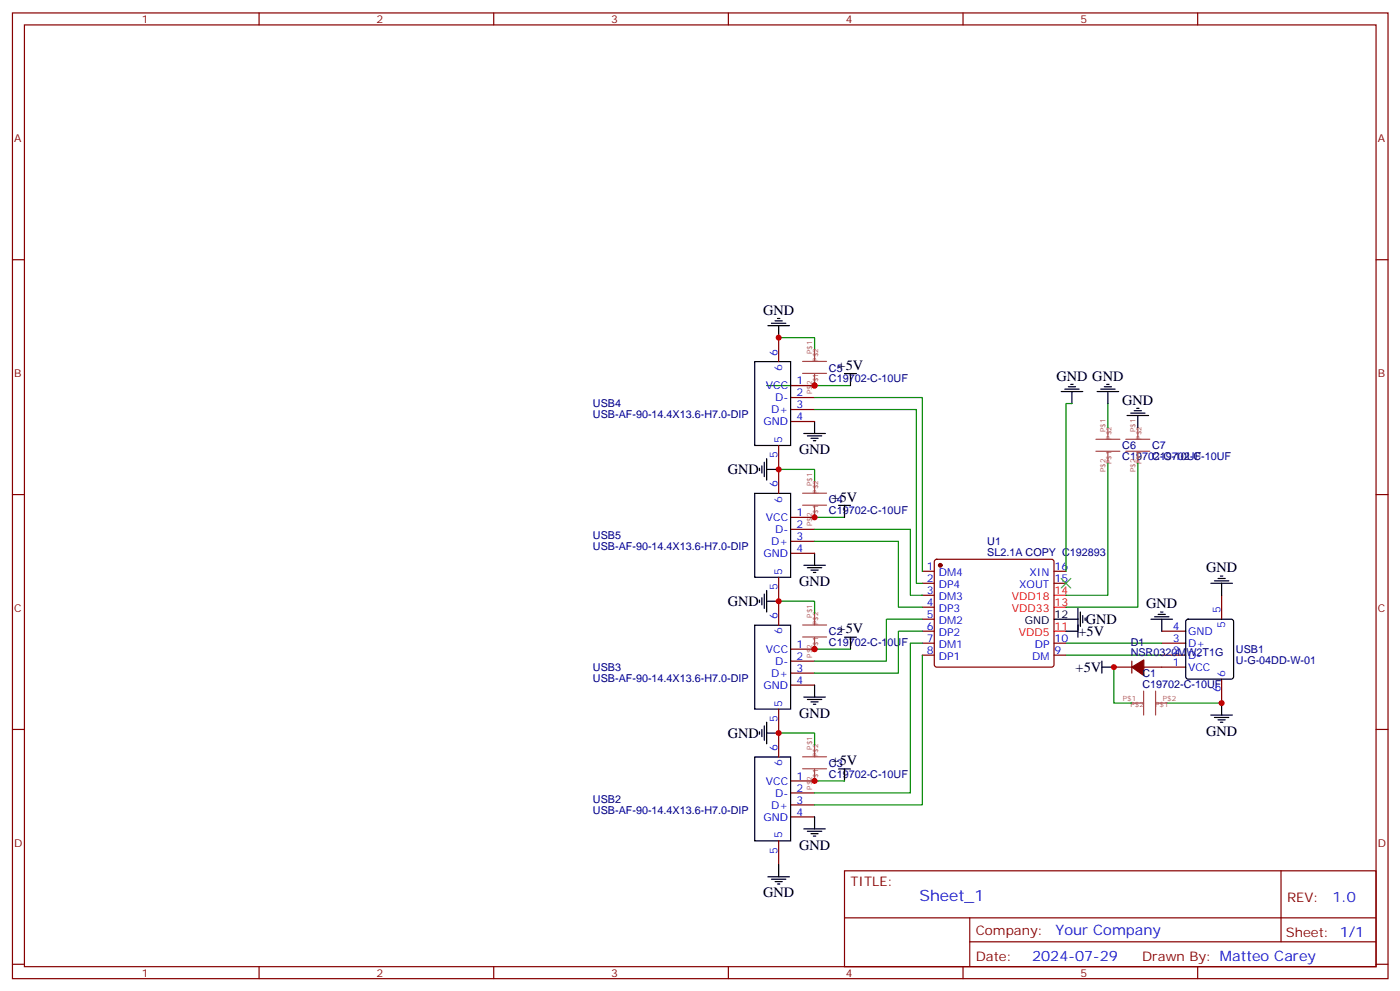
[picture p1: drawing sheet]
<svg xmlns="http://www.w3.org/2000/svg" width="413mm" height="292mm" viewBox="0 0 413 292" stroke-linecap="round" stroke-linejoin="round" font-family="sans-serif">
<g fill="none" stroke="#870000" stroke-width=".35">
<path d="M3.7 3.8h405.3v284.3h-405.3zM7.2 7.3h398.3v277.3h-398.3zM76.3 3.8v3.5M145.5 3.8v3.5M214.6 3.8v3.5M283.8 3.8v3.5M352.9 3.8v3.5M3.7 76.5h3.5M405.5 76.5h3.5M229.4 99.4v7.1M233 113.5h7M233 117.1h7"/>
<path d="M229.4 131.2v14.1M233 120.6h7M233 124.1h7M3.7 145.6h3.5M233 152.3h7M233 155.9h7M233 159.4h7M405.5 145.6h3.5M229.4 170v14.1M233 162.9h7M271.8 168.2h3.5M271.8 171.7h3.5"/>
<path d="M271.8 175.3h3.5M271.8 178.8h3.5M275.5 164.9l.5-.2h33.9l.5 .2 .2 .5v30.3l-.2 .5-.5 .2h-33.9l-.5-.2-.2-.5v-30.3zM310.6 168.2h3.5M310.6 171.7h3.5M360 175.3v7M233 191.1h7M233 194.7h7M233 198.2h7M271.8 185.8h3.5M271.8 189.4h3.5M271.8 192.9h3.5"/>
<path d="M271.8 182.3h3.5M310.6 189.4h3.5M310.6 192.9h3.5M328.2 196.4h5.3M333.5 194.7v3.5M337 196.4h12.4M342.3 185.8h7.1M342.3 189.4h7.1M342.3 192.9h7.1M360 200v7M3.7 214.8h3.5M229.4 208.8v14.1"/>
<path d="M233 201.7h7M405.5 214.8h3.5M233 229.9h7M233 233.5h7M233 237h7M229.4 247.6v7M233 240.5h7M248.8 256.4h156.7v28.2h-156.7zM377.5 256.4v20.9M248.9 270.2h156.5M285.8 277.3h119.6M285.8 270.2v14.2"/>
<path d="M3.7 283.9h3.5M76.3 284.6v3.5M145.5 284.6v3.5M214.6 284.6v3.5M283.8 284.6v3.5M352.9 284.6v3.5M405.5 283.9h3.5"/>
</g>
<g fill="none" stroke="#000" stroke-width=".35">
<path d="M226.3 95.9h6.3M227.3 95.2h4.3M228.4 94.5h2.1M229.1 93.8h.7M229.4 95.9v3.5M222.4 106.5h10.6v24.7h-10.6zM248.8 110h3.6M250.6 110v3.5M312.7 115.3h6.4M313.8 114.6h4.2M314.8 113.9h2.1M315.5 113.2h.7"/>
<path d="M315.9 115.3v3.5M323.3 115.3h6.3M324.3 114.6h4.3M325.4 113.9h2.1M326.1 113.2h.7M326.5 115.3v3.5M223.8 137.9v.7M224.5 137.2v2.1M225.2 136.1v4.2M225.9 135v6.4M225.9 138.2h3.5M236.9 127.6h6.3"/>
<path d="M237.9 128.3h4.2M239 129h2.1M239.7 129.8h.7M240 124.1v3.5M332.1 122.3h6.4M333.2 121.6h4.2M334.2 120.9h2.1M334.9 120.2h.7M335.3 122.3v3.6M222.4 145.3h10.6v24.7h-10.6zM247.1 148.8h3.5M248.8 148.8v3.5"/>
<path d="M223.8 176.7v.7M224.5 176v2.1M225.2 174.9v4.2M225.9 173.8v6.4M225.9 177h3.5M236.9 166.4h6.3M237.9 167.1h4.2M239 167.9h2.1M239.7 168.6h.7M240 162.9v3.5M317.6 179.1v8.5M356.8 171.7h6.3"/>
<path d="M357.9 171h4.2M358.9 170.3h2.1M359.6 169.6h.7M360 171.7v3.6M222.4 184.1h10.6v24.7h-10.6zM248.8 187.6h3.6M250.6 187.6v3.5M310.6 182.3h7M314.1 185.8h3.5M318.3 180.2v4.2M319.1 181.3v2.1M319.8 182v.7"/>
<path d="M324.7 196.4h3.5M324.7 194.7v3.5M339.2 182.3h6.3M340.2 181.6h4.3M341.3 180.9h2.1M342 180.2h.7M342.3 182.3v3.5M349.6 182.5l.5-.2h12.7l.5 .2 .2 .5v16.2l-.2 .5-.5 .3h-12.7l-.5-.3-.2-.5v-16.2zM223.8 215.5v.7M224.5 214.8v2.1M225.2 213.7v4.2M225.9 215.8h3.5"/>
<path d="M225.9 212.7v6.3M236.9 205.2h6.3M237.9 206h4.2M239 206.7h2.1M239.7 207.4h.7M240 201.7v3.5M356.8 210.5h6.3M357.9 211.2h4.2M358.9 211.9h2.1M359.6 212.7h.7M360 207v3.5M222.4 222.9h10.6v24.7h-10.6z"/>
<path d="M247.1 226.4h3.5M248.8 226.4v3.5M226.3 258.2h6.3M227.3 258.9h4.3M228.4 259.6h2.1M229.4 254.6v3.6M236.9 244.1h6.3M237.9 244.8h4.2M239 245.5h2.1M239.7 246.2h.7M240 240.5v3.6M229.1 260.3h.7"/>
</g>
<g fill="#870000" stroke="#870000" stroke-width=".35">
<path d="M333.5 196.4l3.5-2.1v4.6z"/>
<circle cx="277.1" cy="166.4" r=".53"/>
</g>
<path d="M310.6 178.8h3.5M310.6 175.3h3.5M310.6 185.8h3.5" fill="none" stroke="#f00" stroke-width=".35"/>
<g fill="none" stroke="#008700" stroke-width=".35">
<path d="M229.4 99.4h10.6v3.5M225.9 113.5h24.7M240 117.1h31.8v51.1M315.9 118.8h-1.8v49.4M326.5 118.8v7.1M229.4 138.2h10.6v3.5M240 120.6h30v51.1h1.8M326.5 136.5v38.8h-12.4M335.3 136.5v42.3h-21.2M240 159.4h24.7v19.4h7.1M240 155.9h28.3v19.4h3.5M240 152.3h8.8"/>
<path d="M229.4 177h10.6v3.6M240 191.1h10.6M271.8 192.9v44.1h-31.8M271.8 189.4h-3.5v44.1h-28.3M271.8 185.8h-7.1v12.4h-24.7M271.8 182.3h-10.6v12.4h-21.2M314.1 189.4h28.2M314.1 192.9h28.2M328.2 196.4v10.6h5.3M229.4 215.8h10.6v3.6M344.1 207h15.9M240 229.9h8.8"/>
</g>
<g fill="none" stroke="#a64a4a" stroke-width=".35">
<path d="M236.5 106.4h7.1M236.5 109.9h7.1M240 102.9v3.5M240 110.1v3.4M322.9 129.3h7.1M322.9 132.9h7.1M326.5 125.9v3.4M326.5 133v3.5M331.8 129.3h7M331.8 132.9h7M335.3 125.9v3.4M335.3 133v3.5"/>
<path d="M236.5 145.2h7.1M236.5 148.7h7.1M240 141.7v3.5M240 148.9v3.4M236.5 184h7.1M236.5 187.6h7.1M240 180.6v3.4M240 187.7v3.4M240 219.4v3.4M333.5 207h3.5M337 203.5v7M340.5 203.5v7"/>
<path d="M340.6 207h3.5M236.5 222.8h7.1M236.5 226.4h7.1M240 226.5v3.4"/>
</g>
<path d="M312.7 170.3l2.8 2.8M315.5 170.3l-2.8 2.8" fill="none" stroke="#3c3" stroke-width=".35"/>
<g fill="#c00">
<circle cx="229.4" cy="215.8" r=".88"/>
<circle cx="360" cy="207" r=".88"/>
<circle cx="328.2" cy="196.4" r=".88"/>
<circle cx="240" cy="191.1" r=".88"/>
<circle cx="229.4" cy="177" r=".88"/>
<circle cx="240" cy="229.9" r=".88"/>
<circle cx="240" cy="152.3" r=".88"/>
<circle cx="240" cy="113.5" r=".88"/>
<circle cx="229.4" cy="99.4" r=".88"/>
<circle cx="229.4" cy="138.2" r=".88"/>
</g>
<text font-size="4.6" fill="#00f" x="270.9" y="265.4">Sheet_1</text>
<g font-size="4.2">
<text x="224.9" y="92.7">GND</text>
<text x="246.8" y="108.9">+5V</text>
<text x="311.3" y="112.1">GND GND</text>
<text x="330.7" y="119.1">GND</text>
<text x="235.4" y="133.7">GND</text>
<text x="214.5" y="139.7">GND</text>
<text x="245.1" y="147.7">+5V</text>
<text x="235.4" y="172.5">GND</text>
<text x="355.4" y="168.5">GND</text>
<text x="214.5" y="178.5">GND</text>
<text x="337.7" y="179.1">GND</text>
<text x="319.9" y="183.8">GND</text>
<text x="246.8" y="186.5">+5V</text>
<text x="317.8" y="187.3">+5V</text>
<text x="316.9" y="197.9">+5V</text>
<text x="235.4" y="211.3">GND</text>
<text x="214.5" y="217.3">GND</text>
<text x="355.4" y="216.6">GND</text>
<text x="245.1" y="225.3">+5V</text>
<text x="235.4" y="250.1">GND</text>
<text x="224.9" y="264.2">GND</text>
</g>
<g font-size="4.2" fill="#00f">
<text x="392.6" y="265.7">1.0</text>
<text x="311" y="275.2">Your Company</text>
<text x="304.1" y="283">2024-07-29</text>
</g>
<g font-size="3.9" fill="#800">
<text x="250.6" y="261">TITLE:</text>
<text x="379.2" y="265.7">REV:</text>
<text x="287.5" y="275.2">Company:</text>
<text x="378.9" y="275.8">Sheet: 1/1</text>
<text x="287.5" y="282.9">Date:</text>
<text x="336.6" y="282.9">Drawn By: Matteo Carey</text>
</g>
<g font-size="3.2" fill="#800">
<text x="41.8" y="6.8">1</text>
<text x="110.9" y="6.8">2</text>
<text x="180.1" y="6.8">3</text>
<text x="249.2" y="6.8">4</text>
<text x="318.3" y="6.8">5</text>
<text x="4.2" y="41.9">A</text>
<text x="406" y="41.9">A</text>
<text x="4.2" y="111.1">B</text>
<text x="406" y="111.1">B</text>
<text x="4.2" y="180.2">C</text>
<text x="406" y="180.2">C</text>
<text x="4.2" y="249.3">D</text>
<text x="406" y="249.3">D</text>
<text x="41.8" y="287.6">1</text>
<text x="110.9" y="287.6">2</text>
<text x="180.1" y="287.6">3</text>
<text x="249.2" y="287.6">4</text>
<text x="318.3" y="287.6">5</text>
</g>
<g font-size="3.2" fill="#00f">
<text x="229.1" y="104.7" transform="rotate(-90 229.1 104.7)">6</text>
<text x="230.5" y="109.2" transform="rotate(-90 230.5 109.2)">6</text>
<text x="234.7" y="113.2">1</text>
<text x="225.7" y="114.6">VCC</text>
<text x="228.4" y="118.1">D-</text>
<text x="234.7" y="116.7">2</text>
<text x="225" y="125.2">GND</text>
<text x="227.2" y="121.6">D+</text>
<text x="234.7" y="120.2">3</text>
<text x="234.7" y="123.8">4</text>
<text x="230.5" y="130.5" transform="rotate(-90 230.5 130.5)">5</text>
<text x="229.1" y="134.9" transform="rotate(-90 229.1 134.9)">5</text>
<text x="229.1" y="143.5" transform="rotate(-90 229.1 143.5)">6</text>
<text x="230.5" y="148" transform="rotate(-90 230.5 148)">6</text>
<text x="225.7" y="153.4">VCC</text>
<text x="234.7" y="152">1</text>
<text x="234.7" y="155.5">2</text>
<text x="227.2" y="160.4">D+</text>
<text x="228.4" y="156.9">D-</text>
<text x="234.7" y="159">3</text>
<text x="225" y="164">GND</text>
<text x="234.7" y="162.6">4</text>
<text x="273.1" y="167.9">1</text>
<text x="310.8" y="167.9">16</text>
<text x="229.1" y="173.7" transform="rotate(-90 229.1 173.7)">5</text>
<text x="230.5" y="169.3" transform="rotate(-90 230.5 169.3)">5</text>
<text x="273.1" y="171.4">2</text>
<text x="276.6" y="169.6">DM4</text>
<text x="276.6" y="173.1">DP4</text>
<text x="300.3" y="173.1">XOUT</text>
<text x="303.4" y="169.6">XIN</text>
<text x="310.8" y="171.4">15</text>
<text x="273.1" y="174.9">3</text>
<text x="273.1" y="178.4">4</text>
<text x="276.6" y="176.7">DM3</text>
<text x="229.1" y="182.3" transform="rotate(-90 229.1 182.3)">6</text>
<text x="273.1" y="182">5</text>
<text x="273.1" y="185.5">6</text>
<text x="276.6" y="180.2">DP3</text>
<text x="276.6" y="183.7">DM2</text>
<text x="345.6" y="185.5">4</text>
<text x="359.6" y="180.6" transform="rotate(-90 359.6 180.6)">5</text>
<text x="361" y="185" transform="rotate(-90 361 185)">5</text>
<text x="230.5" y="186.8" transform="rotate(-90 230.5 186.8)">6</text>
<text x="234.7" y="190.8">1</text>
<text x="273.1" y="189">7</text>
<text x="276.6" y="187.3">DP2</text>
<text x="276.6" y="190.8">DM1</text>
<text x="304.9" y="190.8">DP</text>
<text x="310.8" y="189">10</text>
<text x="345.6" y="189">3</text>
<text x="350.1" y="186.9">GND</text>
<text x="350.1" y="190.4">D+</text>
<text x="225.7" y="192.2">VCC</text>
<text x="228.4" y="195.7">D-</text>
<text x="234.7" y="194.3">2</text>
<text x="234.7" y="197.8">3</text>
<text x="273.1" y="192.5">8</text>
<text x="276.6" y="194.3">DP1</text>
<text x="304.2" y="194.3">DM</text>
<text x="310.8" y="192.5">9</text>
<text x="345.6" y="192.5">2</text>
<text x="345.6" y="196.1">1</text>
<text x="350.1" y="194">D-</text>
<text x="350.1" y="197.5">VCC</text>
<text x="225" y="202.8">GND</text>
<text x="227.2" y="199.2">D+</text>
<text x="234.7" y="201.4">4</text>
<text x="359.6" y="203.7" transform="rotate(-90 359.6 203.7)">6</text>
<text x="361" y="199.2" transform="rotate(-90 361 199.2)">6</text>
<text x="230.5" y="208.1" transform="rotate(-90 230.5 208.1)">5</text>
<text x="229.1" y="212.6" transform="rotate(-90 229.1 212.6)">5</text>
<text x="229.1" y="221.1" transform="rotate(-90 229.1 221.1)">6</text>
<text x="230.5" y="225.6" transform="rotate(-90 230.5 225.6)">6</text>
<text x="225.7" y="231">VCC</text>
<text x="234.7" y="229.6">1</text>
<text x="234.7" y="233.1">2</text>
<text x="227.2" y="238.1">D+</text>
<text x="228.4" y="234.5">D-</text>
<text x="234.7" y="236.6">3</text>
<text x="225" y="241.6">GND</text>
<text x="234.7" y="240.2">4</text>
<text x="229.1" y="251.4" transform="rotate(-90 229.1 251.4)">5</text>
<text x="230.5" y="246.9" transform="rotate(-90 230.5 246.9)">5</text>
</g>
<g font-size="3.2" fill="#000080">
<text x="244.3" y="112.5">C19702-C-10UF</text>
<text x="244.3" y="109.4">C5</text>
<text x="174.7" y="120">USB4</text>
<text x="174.7" y="123.1">USB-AF-90-14.4X13.6-H7.0-DIP</text>
<text x="330.7" y="135.5">C19702-C-10UF</text>
<text x="330.7" y="132.3">C6</text>
<text x="339.5" y="135.5">C19702-C-10UF</text>
<text x="339.5" y="132.3">C7</text>
<text x="244.3" y="148.2">C4</text>
<text x="244.3" y="151.3">C19702-C-10UF</text>
<text x="174.7" y="161.9">USB-AF-90-14.4X13.6-H7.0-DIP</text>
<text x="174.7" y="158.8">USB5</text>
<text x="290.9" y="160.4">U1</text>
<text x="290.9" y="163.6">SL2.1A COPY C192893</text>
<text x="244.3" y="190.1">C19702-C-10UF</text>
<text x="244.3" y="187">C2</text>
<text x="333.2" y="190.1">D1</text>
<text x="174.7" y="197.6">USB3</text>
<text x="333.2" y="193.3">NSR0320MW2T1G</text>
<text x="364.2" y="195.5">U-G-04DD-W-01</text>
<text x="364.2" y="192.3">USB1</text>
<text x="174.7" y="200.7">USB-AF-90-14.4X13.6-H7.0-DIP</text>
<text x="336.6" y="202.4">C19702-C-10UF</text>
<text x="336.6" y="199.2">C1</text>
<text x="244.3" y="225.8">C3</text>
<text x="244.3" y="228.9">C19702-C-10UF</text>
<text x="174.7" y="239.6">USB-AF-90-14.4X13.6-H7.0-DIP</text>
<text x="174.7" y="236.4">USB2</text>
</g>
<g font-size="3.2" fill="#f00">
<text x="298.2" y="176.7">VDD18</text>
<text x="310.8" y="178.4">13</text>
<text x="310.8" y="174.9">14</text>
<text x="298.2" y="180.2">VDD33</text>
<text x="310.8" y="185.5">11</text>
<text x="300.2" y="187.3">VDD5</text>
</g>
<g font-size="3.2">
<text x="302" y="183.7">GND</text>
<text x="310.8" y="182">12</text>
</g>
<g font-size="2.1" fill="#a54b4b">
<text x="239.3" y="104.3" transform="rotate(-90 239.3 104.3)">P$1</text>
<text x="241.1" y="106.5" transform="rotate(-90 241.1 106.5)">P$2</text>
<text x="241.1" y="113.8" transform="rotate(-90 241.1 113.8)">P$1</text>
<text x="239.3" y="116" transform="rotate(-90 239.3 116)">P$2</text>
<text x="325.8" y="127.2" transform="rotate(-90 325.8 127.2)">P$1</text>
<text x="327.5" y="129.5" transform="rotate(-90 327.5 129.5)">P$2</text>
<text x="334.6" y="127.2" transform="rotate(-90 334.6 127.2)">P$1</text>
<text x="336.3" y="129.5" transform="rotate(-90 336.3 129.5)">P$2</text>
<text x="327.5" y="136.7" transform="rotate(-90 327.5 136.7)">P$1</text>
<text x="336.3" y="136.7" transform="rotate(-90 336.3 136.7)">P$1</text>
<text x="239.3" y="143.1" transform="rotate(-90 239.3 143.1)">P$1</text>
<text x="325.8" y="139" transform="rotate(-90 325.8 139)">P$2</text>
<text x="334.6" y="139" transform="rotate(-90 334.6 139)">P$2</text>
<text x="241.1" y="145.3" transform="rotate(-90 241.1 145.3)">P$2</text>
<text x="239.3" y="154.8" transform="rotate(-90 239.3 154.8)">P$2</text>
<text x="241.1" y="152.6" transform="rotate(-90 241.1 152.6)">P$1</text>
<text x="239.3" y="181.9" transform="rotate(-90 239.3 181.9)">P$1</text>
<text x="241.1" y="184.1" transform="rotate(-90 241.1 184.1)">P$2</text>
<text x="241.1" y="191.4" transform="rotate(-90 241.1 191.4)">P$1</text>
<text x="239.3" y="193.7" transform="rotate(-90 239.3 193.7)">P$2</text>
<text x="330.9" y="206.3">P$1</text>
<text x="333.1" y="208.1">P$2</text>
<text x="340.4" y="208.1">P$1</text>
<text x="342.7" y="206.3">P$2</text>
<text x="239.3" y="220.7" transform="rotate(-90 239.3 220.7)">P$1</text>
<text x="241.1" y="222.9" transform="rotate(-90 241.1 222.9)">P$2</text>
<text x="239.3" y="232.5" transform="rotate(-90 239.3 232.5)">P$2</text>
<text x="241.1" y="230.2" transform="rotate(-90 241.1 230.2)">P$1</text>
</g>
</svg>
